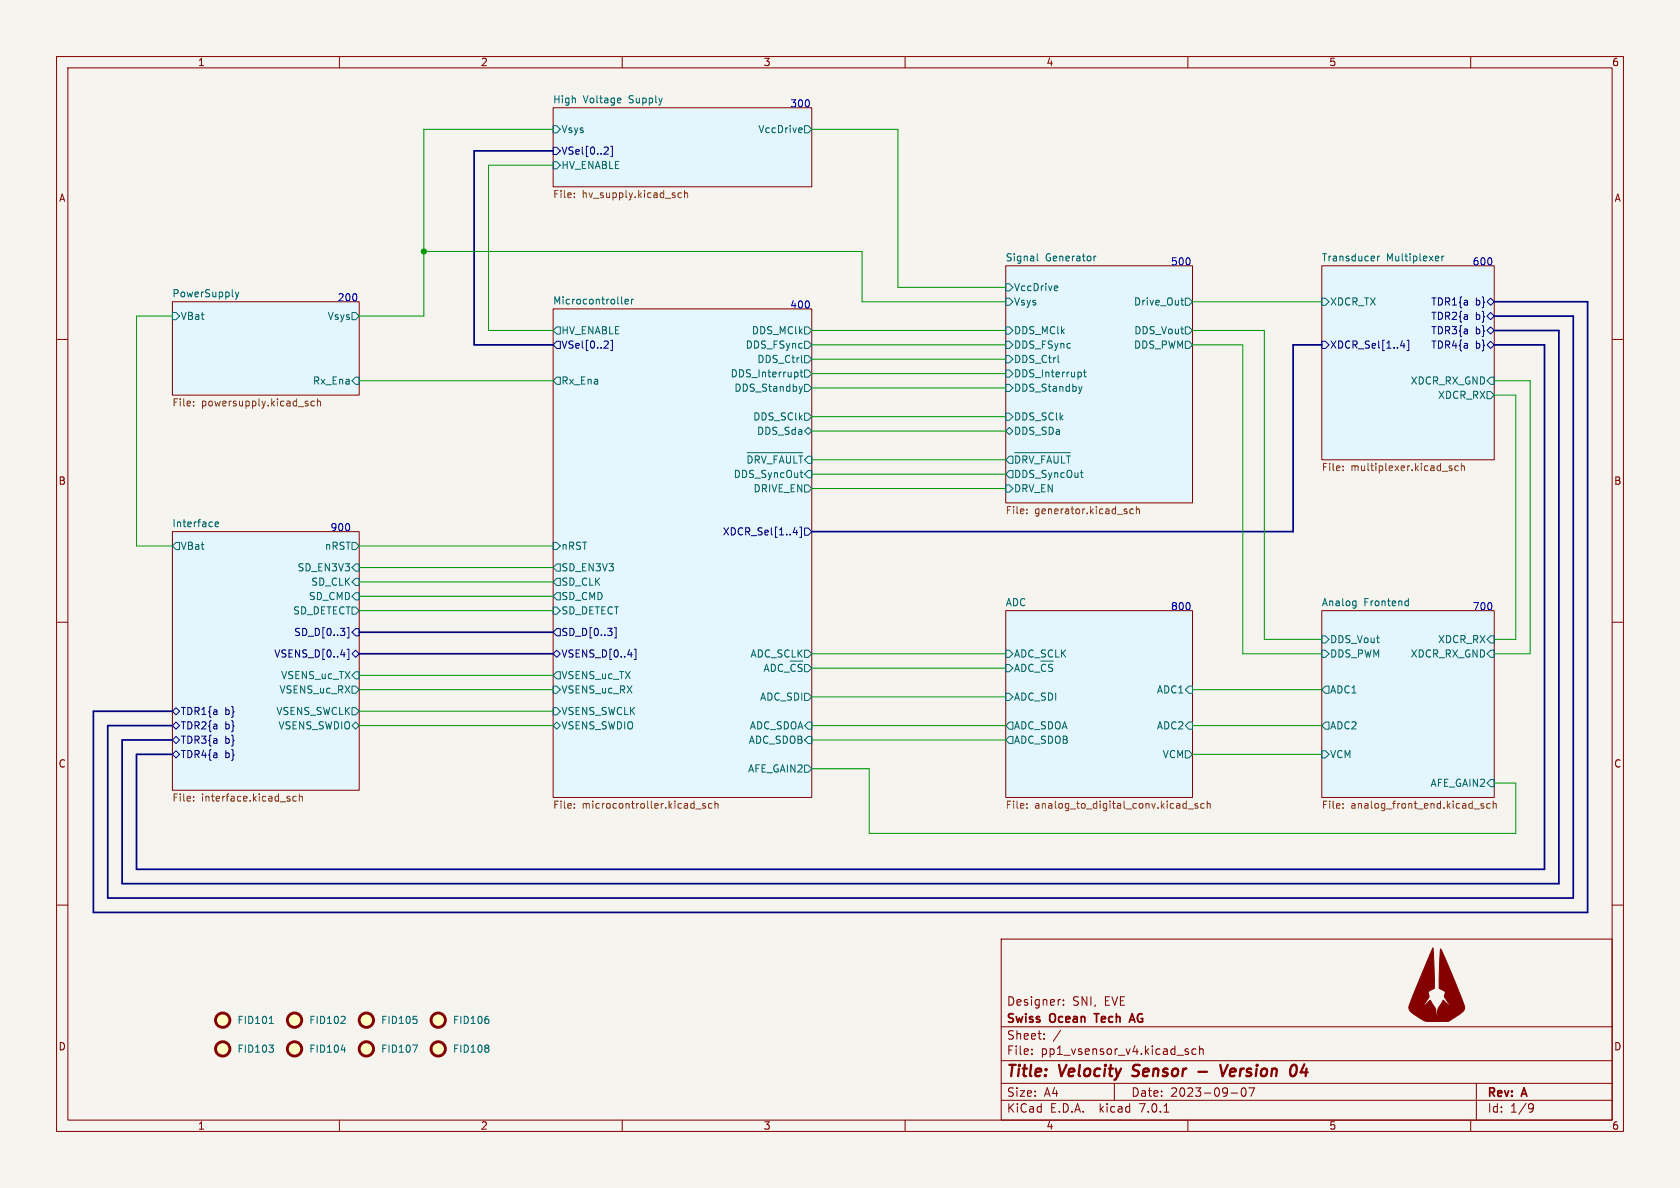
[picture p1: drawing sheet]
<svg xmlns="http://www.w3.org/2000/svg" width="297mm" height="210mm" viewBox="0 0 297 210" stroke-linecap="round" stroke-linejoin="round" font-family="sans-serif">
<path d="M0 0h297v210h-297z" fill="#f5f4ef" stroke="#f5f4ef" stroke-width=".18"/>
<g fill="none" stroke="#840000" stroke-width=".18">
<path d="M10 10h277v190h-277zM12 12h273v186h-273zM60 10v2M97.8 19.1h45.7v13.9h-45.7zM110 10v2M160 10v2M210 10v2M260 10v2M10 60h2M30.5 53.3h33v16.6h-33zM97.8 54.6h45.7v86.4h-45.7zM177.8 47h33v41.9h-33z"/>
<path d="M233.7 47h30.5v34.3h-30.5zM285 60h2M30.5 94h33v45.7h-33zM10 110h2M177.8 108h33v33h-33zM233.7 108h30.5v33h-30.5zM285 110h2M10 160h2M285 160h2M177 166h108v32h-108zM187.4 176.7h.1M188 177.6v.1"/>
<path d="M188 176.8v.1M60 198v2M110 198v2M160 198v2M177 194.5h108M177 191.5h108M177 187.5h108M177 181.5h108M182.4 186.3v.1M182.4 185.5v.1M184.6 183.6v.1M184.6 182.8v.1"/>
<path d="M197 191.5v3M205.8 196.6h.8M209.7 185.9l.4 .1v.2l-.2 .2h-.3M209.7 185.4l.4 .1M210 198v2M211.4 185.5l-.4-.1-.3 .3v.4l.2 .2h.5M212.1 185.5l.2-.1 .3 .1 .1 .9M212.1 184.9v1.5M217.6 193.2h1.2M219.6 192.4l.2-.1a.81 .81 0 0 1 .6 .6 .81 .81 0 0 1-.3 .8l-.2 .1a.81 .81 0 0 1-.6-.6 .81 .81 0 0 1 .3-.8zM220.8 192.3h1l-.7 1.5M260 198v2"/>
<path d="M261 191.5v6.5M270.5 195.1l.5 .1a.99 .99 0 0 1-.4 1.4h-.2M271.1 195.7l-.2 .3h-.4"/>
</g>
<path d="M200.1 190.1l.3 .1M211.9 189.5h1.5M215.7 188.2l.4 2 1-2M228.9 188.2a1.3 1.3 0 0 1-.1 1.9" fill="none" stroke="#840000" stroke-width=".4"/>
<path d="M193.4 179.2h.9M199.6 180.7l.5-1.5 .5 1.5M199.8 180.3h.7" fill="none" stroke="#840000" stroke-width=".3"/>
<g fill="#e3f6fe" stroke="#e3f6fe" stroke-width=".18">
<path d="M177.8 108h33v33h-33z"/>
<path d="M177.8 47h33v41.9h-33z"/>
<path d="M30.5 53.3h33v16.6h-33z"/>
<path d="M233.7 108h30.5v33h-30.5z"/>
<path d="M30.5 94h33v45.7h-33z"/>
<path d="M97.8 19.1h45.7v13.9h-45.7z"/>
<path d="M233.7 47h30.5v34.3h-30.5z"/>
</g>
<path d="M97.8 54.6h45.7v86.4h-45.7z" fill="#e4f6fe" stroke="#e4f6fe" stroke-width=".18"/>
<g fill="none" stroke="#006464" stroke-width=".18">
<path d="M109.6 17.3l.2 .3-.6 .2M109.7 18.1l-.1 .1M97.8 28.6h.6l.7 .6-.7 .6h-.6zM97.8 22.2h.6l.7 .7-.7 .6h-.6zM141.4 22.6l.3 .1 .1 .2-.6 .1M141.7 23.4h-.3M142.2 22.2h.7l.6 .7-.6 .6h-.7zM30.5 55.2h.6l.6 .7-.6 .6h-.6zM41.6 51.6l.3 .9M41.9 52.5l-.3 .4M42.2 51.6l-.3 .9M62.2 55.2h.7l.6 .7-.6 .6h-.7z"/>
<path d="M98.4 57.8h.7v1.3h-.7l-.6-.7zM109.9 53.7h.2M110.5 53.3l.6-.1-.1-.2-.3-.1-.2 .2 .1 .6h.4M111.6 52.9v.8M112 52.9l-.4 .2M142.2 57.8h.7l.6 .6-.6 .7h-.7zM177.8 57.8h.6l.7 .6-.7 .7h-.6zM177.8 50.2h.6l.7 .6-.7 .6h-.6zM177.8 52.7h.6l.7 .6-.7 .7h-.6zM183.4 44.9v1l.1 .2M186.8 50.5l.2 .3-.6 .2M186.9 51.3l-.1 .1"/>
<path d="M193.4 45.3v.8M193.8 45.3l-.4 .2M208.8 53.1h.4M208.9 52.7v1l.3 .2M209.5 57.8h.7l.6 .6-.6 .7h-.7zM209.5 52.7h.7l.6 .6-.6 .7h-.7zM233.7 52.7h.6l.6 .6-.6 .7h-.6zM243.5 45.3v.8M243.9 45.3l-.4 .2M254.2 45.3l.2 .3-.6 .1M254.3 46.1h-.1M254.9 45.3v.8"/>
<path d="M255.3 45.3l-.4 .2M62.2 67.3l.7-.6h.6v1.2h-.6zM97.8 67.3l.6-.6h.7v1.2h-.7zM140.8 65.8l.3 .2v.4l-.3 .2M141.3 68.3l.3 .9M141.4 65.8h.5M141.6 69.2l-.2 .3M141.6 65.4v1l.3 .2M141.7 63.9l.2 .2M141.9 68.3l-.3 .9M142.2 76.2l.7-.6 .6 .6-.6 .6zM142.2 73h.7l.6 .7-.6 .6h-.7z"/>
<path d="M142.2 65.4h.7l.6 .6-.6 .7h-.7zM142.2 60.3h.7l.6 .7-.6 .6h-.7zM142.2 67.9h.7l.6 .7-.6 .6h-.7zM142.2 62.9h.7l.6 .6-.6 .6h-.7zM177.8 60.3h.6l.7 .7-.7 .6h-.6zM177.8 73h.6l.7 .7-.7 .6h-.6zM177.8 62.9h.6l.7 .6-.7 .6h-.6zM177.8 65.4h.6l.7 .6-.7 .7h-.6zM177.8 76.2l.6-.6 .7 .6-.7 .6zM177.8 67.9h.6l.7 .7-.7 .6h-.6zM187.1 64l.1 .1M191.1 65.9v.6"/>
<path d="M191.3 68.3l-.3 .9M191.5 65.8h.5M191.7 65.4v1l.3 .2M209.5 60.3h.7l.6 .7-.6 .6h-.7zM262.9 69.2h.6l.7 .7-.7 .6h-.6zM263.5 66.7h.7v1.2h-.7l-.6-.6zM30.5 96.5l.6-.6h.6v1.3h-.6zM38 92.7l.6-.1v-.3h-.4l-.2 .1 .1 .7h.5M62.2 95.9h.7l.6 .6-.6 .7h-.7zM62.9 99.7h.6v1.3h-.6l-.7-.7zM97.8 95.9h.6l.7 .6-.7 .7h-.6zM98.4 99.7h.7v1.3h-.7l-.6-.7z"/>
<path d="M132.1 80h9.8M132.9 80.9l-.2-.2-.4-.1v1.3M134.2 80.8l-.2-.2h-.5v1.3M134.6 80.6l.4 1.3 .5-1.3M137.5 80.6h-.7v1.3M137.8 81.9l.4-1.3 .4 1.3M139 80.6v1M139.8 80.6v1M140.4 80.6v1.3M141.2 80.6h.7M141.6 80.6v1.3M141.6 84.2l.3 .2"/>
<path d="M142.2 85.7h.7l.6 .7-.6 .6h-.7zM142.9 83.2h.6v1.3h-.6l-.7-.7zM142.9 80.6h.6v1.3h-.6l-.7-.6zM177.8 85.7h.6l.7 .7-.7 .6h-.6zM178.4 80.6h.7v1.3h-.7l-.6-.6zM178.4 83.2h.7v1.3h-.7l-.6-.7zM179.4 80h9.8M180.2 80.9l-.2-.2-.4-.1v1.3M181.6 80.8l-.3-.2h-.5v1.3M181.9 80.6l.4 1.3 .5-1.3M184.8 80.6h-.6v1.3M185.1 81.9l.4-1.3 .4 1.3"/>
<path d="M186.3 80.6v1M187.1 80.6v1M187.7 80.6v1.3M188.5 80.6h.7M188.9 80.6v1.3M191.2 84.3l.3 .1M62.2 102.9l.7-.7h.6v1.3h-.6zM62.2 107.3h.7l.6 .7-.6 .6h-.7zM62.9 104.8h.6v1.2h-.6l-.7-.6zM62.9 118.7h.6v1.3h-.6l-.7-.6zM97.8 102.9l.6-.7h.7v1.3h-.7zM97.8 107.3h.6l.7 .7-.7 .6h-.6z"/>
<path d="M98.4 104.8h.7v1.2h-.7l-.6-.6zM98.4 118.7h.7v1.3h-.7l-.6-.6zM135.1 118.7l.4-1.3 .4 1.3M137 117.7l-.2-.2-.4-.1v1.3M138.4 117.5l-.4-.1-.4 .3M140.6 117.5l-.4-.1-.3 .3M141.8 117.5l-.5-.1-.2 .3M142.2 114.9h.7l.6 .7-.6 .6h-.7zM142.2 117.5h.7l.6 .6-.6 .6h-.7zM177.8 117.5h.6l.7 .6-.7 .6h-.6zM177.8 114.9h.6l.7 .7-.7 .6h-.6zM179.4 118.7l.4-1.3 .4 1.3"/>
<path d="M181.3 117.7l-.2-.2-.4-.1v1.3M182.6 117.5l-.3-.1-.4 .3M184.9 117.5l-.4-.1-.3 .3M186.1 117.5l-.5-.1-.2 .3M233.7 114.9h.6l.6 .7-.6 .6h-.6zM233.7 112.4h.6l.6 .6-.6 .7h-.6zM239.6 106.2l.1 .1M239.7 106.2v1.2M239.7 107l-.1 .1M248.6 106.2l.4 .1M249 105.8v1.3M249 107l-.4 .1"/>
<path d="M263.5 112.4h.7v1.3h-.7l-.6-.7zM263.5 114.9h.7v1.3h-.7l-.6-.6zM62.2 121.3h.7l.6 .6-.6 .7h-.7zM62.2 125.1h.7l.6 .6-.6 .7h-.7zM62.9 127.6l.6 .7-.6 .6-.7-.6zM97.8 121.3h.6l.7 .6-.7 .7h-.6zM97.8 125.1h.6l.7 .6-.7 .7h-.6zM97.8 128.3l.6-.7 .7 .7-.7 .6zM142.2 135.3h.7l.6 .6-.6 .6h-.7zM142.2 122.6h.7l.6 .6-.6 .6h-.7zM142.9 130.2h.6v1.2h-.6l-.7-.6zM142.9 127.6h.6v1.3h-.6l-.7-.6z"/>
<path d="M177.8 122.6h.6l.7 .6-.7 .6h-.6zM178.4 127.6h.7v1.3h-.7l-.6-.6zM178.4 130.2h.7v1.2h-.7l-.6-.6zM209.5 132.7h.7l.6 .7-.6 .6h-.7zM210.2 127.6h.6v1.3h-.6l-.7-.6zM210.2 121.3h.6v1.3h-.6l-.7-.7zM233.7 132.7h.6l.6 .7-.6 .6h-.6zM234.3 121.3h.6v1.3h-.6l-.6-.7zM234.3 127.6h.6v1.3h-.6l-.6-.6zM263.5 137.8h.7v1.3h-.7l-.6-.7zM60.9 179.7l.1 .2v.3l-.8 .7h.8M73.1 179.7h.6"/>
<path d="M47.5 184.7h.8l-.4 .5M47.6 180.9h.7M48.3 185.3v.6M60.3 185.6h.8M72.9 184.7h.9l-.6 1.3M73.6 180.2l.1 .2-.1 .5M86.3 184.8l.1 .2-.1 .2M86.3 180.2l.1 .2-.1 .5M86.3 185.3l.1 .2-.1 .4"/>
</g>
<g fill="none" stroke="#725600" stroke-width=".18">
<path d="M101.5 34.8v.1M101.5 34.1v.2M120.5 34.1h-.4l-.2 .2 .1 .6h.5M121 34.2l.2-.1h.3l.1 .8M121 33.7v1.2M34.2 71.6v.2M34.2 71v.1M54.3 71.3l.2 .2-.2 .3M54.3 70.9l.1 .1M55.6 71l-.4-.1-.2 .3 .1 .5h.5M56.1 71l.2-.1 .3 .1 .1 .8M56.1 70.5v1.3"/>
<path d="M181.5 90.7v.1M181.5 90v.1M200.4 90h-.4l-.2 .2 .1 .6h.5M200.9 90.1l.2-.1h.3v.8M200.9 89.5v1.3M237.4 83.1v.1M237.4 82.4v.1M256.2 82.6l.5 .4-.2 .2-.3-.1M256.7 82.4l-.3-.1-.2 .2M257.8 82.4l-.4-.1-.2 .3 .1 .5h.5M258.4 82.5l.1-.2 .3 .1 .1 .8M258.4 81.9v1.3"/>
<path d="M34.2 141.5v.1M34.2 140.8v.1M51.2 141.3v.3M52.4 140.8h-.4l-.2 .2 .1 .6h.5M52.9 140.9l.2-.1h.3l.1 .8M52.9 140.3v1.3M101.5 142.8v.1M101.5 142.1v.1M123 143h1M124.7 142.1l-.3-.1-.2 .2 .1 .2 .4 .1v.3h-.5M125.9 142.1l-.4-.1-.3 .3 .2 .5h.5M126.4 142.2l.2-.2 .3 .1v.8"/>
<path d="M126.4 141.6v1.3M181.5 142.8v.1M181.5 142.1v.1M210 143h1M211.7 142.1l-.3-.1-.2 .2 .1 .2 .4 .1v.3h-.5M212.9 142.1l-.4-.1-.2 .3 .1 .5h.5M213.4 142.2l.2-.2 .3 .1 .1 .8M213.4 141.6v1.3M237.4 142.8v.1M237.4 142.1v.1M260.6 143h1M262.3 142.1l-.3-.1-.2 .2 .1 .2 .4 .1v.3h-.5"/>
<path d="M263.4 142.1l-.3-.1-.3 .3 .2 .5h.4M264 142.2l.2-.2 .3 .1v.8M264 141.6v1.3"/>
</g>
<g fill="none" stroke="#000084" stroke-width=".18">
<path d="M97.8 26h.6l.7 .7-.7 .6h-.6zM107.4 26l.1 .2v.3l-.8 .8h.8M108 25.9h.3v1.8h-.3M262.9 53.3l.6-.6 .7 .6-.7 .7zM262.9 55.9l.6-.7 .7 .7-.7 .6zM262.9 58.4l.6-.6 .7 .6-.7 .7zM97.8 61l.6-.7h.7v1.3h-.7zM107.4 60.3l.1 .2v.3l-.8 .7h.8M108 60.2h.3v1.8h-.3M233.7 60.3h.6l.6 .7-.6 .6h-.6zM247.6 61.1h.8M248.2 60.7v.8"/>
<path d="M248.7 60.2h.4v1.8h-.4M262.9 61l.6-.7 .7 .7-.7 .6zM140.2 94.1h.8M140.8 93.7v.9M141.4 93.2h.3v1.8h-.3M142.2 93.3h.7l.6 .7-.6 .6h-.7zM61.4 111h.3v1.8h-.3M61.4 114.8h.3v1.8h-.3M62.2 115.6l.7-.7 .6 .7-.6 .6zM62.9 111.1h.6v1.3h-.6l-.7-.6zM97.8 115.6l.6-.7 .7 .7-.7 .6zM98.4 111.1h.7v1.3h-.7l-.6-.6z"/>
<path d="M108.6 111h.3v1.8h-.3M112.1 114.8h.3v1.8h-.3M30.5 125.7l.6-.6 .6 .6-.6 .7zM30.5 133.4l.6-.7 .6 .7-.6 .6zM30.5 128.3l.6-.7 .6 .7-.6 .6zM31.1 130.2l.6 .6-.6 .6-.6-.6z"/>
</g>
<path d="M253.3 167.6l.3 7.1-1.1 .6 .2 .9-1.5 2.2 1.7-1.6 .2 .4a3.6 3.6 0 0 1 .9 2.8v-.1a4.3 4.3 0 0 1 1.2-3.1l1.6 1.6-1.5-2.2 .2-.9-1.1-.6 .3-7 3.1 7.2a11.5 11.5 0 0 1 1.1 3.4l-.4 .6-2.4 1.7h-2a4.2 4.2 0 0 1-2.4-.2l-.3-.2a5.9 5.9 0 0 1-2.3-1.9v-.3l.5-1.5z" fill="#840000" stroke="#840000" stroke-width=".18"/>
<g fill="#ffffc2" stroke="#ffffc2" stroke-width=".18">
<circle cx="77.5" cy="185.4" r="1.27"/>
<circle cx="77.5" cy="180.3" r="1.27"/>
<circle cx="52.1" cy="185.4" r="1.27"/>
<circle cx="64.8" cy="185.4" r="1.27"/>
<circle cx="52.1" cy="180.3" r="1.27"/>
<circle cx="39.4" cy="180.3" r="1.27"/>
<circle cx="64.8" cy="180.3" r="1.27"/>
<circle cx="39.4" cy="185.4" r="1.27"/>
</g>
<g fill="none" stroke="#840000" stroke-width=".51">
<circle cx="39.4" cy="185.4" r="1.27"/>
<circle cx="39.4" cy="180.3" r="1.27"/>
<circle cx="52.1" cy="185.4" r="1.27"/>
<circle cx="52.1" cy="180.3" r="1.27"/>
<circle cx="64.8" cy="185.4" r="1.27"/>
<circle cx="64.8" cy="180.3" r="1.27"/>
<circle cx="77.5" cy="185.4" r="1.27"/>
<circle cx="77.5" cy="180.3" r="1.27"/>
</g>
<path d="M97.8 26.7h-14v34.3h14M264.2 55.9h13.9v102.9h-259.1v-30.5h11.5M264.2 53.3h16.5v108h-264.2v-35.6h14M264.2 58.4h11.4v97.8h-254v-25.4h8.9M233.7 61h-5.1v33h-85.1M264.2 61h8.8v92.7h-248.9v-20.3h6.4M63.5 115.6h34.3M63.5 111.8h34.3" fill="none" stroke="#000084" stroke-width=".3"/>
<g fill="none" stroke="#009600" stroke-width=".18">
<path d="M97.8 22.9h-22.9v33h-11.4M97.8 29.2h-11.4v29.2h11.4M143.5 22.9h15.2v27.9h19.1M30.5 55.9h-6.4v40.6h6.4M74.9 44.5h77.5v8.8h25.4M143.5 58.4h34.3M210.8 58.4h12.7v54.6h10.2M210.8 53.3h22.9M63.5 67.3h34.3M143.5 63.5h34.3M143.5 61h34.3M143.5 76.2h34.3"/>
<path d="M143.5 66h34.3M143.5 73.7h34.3M143.5 68.6h34.3M210.8 61h8.9v54.6h14M264.2 69.9h3.8v43.1h-3.8M264.2 67.3h6.3v48.3h-6.3M63.5 96.5h34.3M143.5 81.3h34.3M143.5 86.4h34.3M143.5 83.8h34.3M63.5 105.4h34.3M63.5 100.3h34.3"/>
<path d="M63.5 108h34.3M63.5 119.4h34.3M63.5 102.9h34.3M143.5 115.6h34.3M143.5 118.1h34.3M63.5 121.9h34.3M63.5 128.3h34.3M63.5 125.7h34.3M143.5 135.9h10.2v11.4h114.3v-8.9h-3.8M143.5 123.2h34.3M143.5 128.3h34.3M143.5 130.8h34.3"/>
<path d="M210.8 133.4h22.9M210.8 121.9h22.9M210.8 128.3h22.9"/>
</g>
<circle cx="74.9" cy="44.5" r=".46" fill="#009600" stroke="#009600" stroke-width=".18"/>
<g font-size="2.8" fill="#840000">
<text x="178" y="190.8">Title:</text>
<text x="187.4" y="190.8">Velocity</text>
<text x="201" y="190.8">Sensor</text>
<text x="217.7" y="190.8">Version</text>
<text x="230.6" y="190.8">04</text>
</g>
<g font-size="2.1" fill="#840000">
<text x="178" y="177.9">Designer:</text>
<text x="189.6" y="177.9">SNI,</text>
<text x="195.2" y="177.9">EVE</text>
<text x="178" y="183.9">Sheet:</text>
<text x="178" y="181.1">Swiss</text>
<text x="185.7" y="181.1">Ocean</text>
<text x="186.2" y="183.9">/</text>
<text x="194.2" y="181.1">Tech</text>
<text x="200.9" y="181.1">AG</text>
<text x="178" y="186.6">File:</text>
<text x="184" y="186.6">pp1_vsensor_v4.kicad_sch</text>
<text x="178" y="196.8">KiCad</text>
<text x="178" y="194">Size:</text>
<text x="184.6" y="194">A4</text>
<text x="185.7" y="196.8">E.D.A.</text>
<text x="194.4" y="196.8">kicad</text>
<text x="200" y="194">Date:</text>
<text x="201.5" y="196.8">7.0.1</text>
<text x="206.9" y="194">2023-09-07</text>
<text x="263" y="194.2">Rev:</text>
<text x="263" y="196.8">Id:</text>
<text x="267" y="196.8">1/9</text>
<text x="269.2" y="194.2">A</text>
</g>
<g font-size="1.8" fill="#840000">
<text x="35" y="11.8">1</text>
<text x="85" y="11.8">2</text>
<text x="135" y="11.8">3</text>
<text x="185" y="11.8">4</text>
<text x="235" y="11.8">5</text>
<text x="285" y="11.8">6</text>
<text x="10.4" y="35.8">A</text>
<text x="285.4" y="35.8">A</text>
<text x="10.3" y="85.8">B</text>
<text x="285.3" y="85.8">B</text>
<text x="10.3" y="135.8">C</text>
<text x="285.3" y="135.8">C</text>
<text x="10.3" y="185.8">D</text>
<text x="285.3" y="185.8">D</text>
<text x="35" y="199.8">1</text>
<text x="85" y="199.8">2</text>
<text x="135" y="199.8">3</text>
<text x="185" y="199.8">4</text>
<text x="235" y="199.8">5</text>
<text x="285" y="199.8">6</text>
</g>
<g font-size="1.8" fill="#006464">
<text x="97.8" y="18.3">High</text>
<text x="99.3" y="23.7">Vsys</text>
<text x="103.1" y="18.3">Voltage</text>
<text x="111.2" y="18.3">Supply</text>
<text x="133.9" y="23.7">VccDrive</text>
<text x="99.3" y="30">HV_ENABLE</text>
<text x="177.8" y="46.3">Signal</text>
<text x="184.8" y="46.3">Generator</text>
<text x="233.7" y="46.3">Transducer</text>
<text x="245.1" y="46.3">Multiplexer</text>
<text x="30.5" y="52.6">PowerSupply</text>
<text x="97.8" y="53.9">Microcontroller</text>
<text x="179.3" y="51.6">VccDrive</text>
<text x="31.9" y="56.7">VBat</text>
<text x="57.8" y="56.7">Vsys</text>
<text x="99.3" y="59.2">HV_ENABLE</text>
<text x="132.8" y="59.2">DDS_MClk</text>
<text x="179.3" y="59.2">DDS_MClk</text>
<text x="179.3" y="54.2">Vsys</text>
<text x="200.3" y="54.2">Drive_Out</text>
<text x="200.4" y="59.2">DDS_Vout</text>
<text x="235.1" y="54.2">XDCR_TX</text>
<text x="131.7" y="61.8">DDS_FSync</text>
<text x="133.8" y="64.3">DDS_Ctrl</text>
<text x="179.3" y="61.8">DDS_FSync</text>
<text x="179.3" y="64.3">DDS_Ctrl</text>
<text x="200.3" y="61.8">DDS_PWM</text>
<text x="55.2" y="68.1">Rx_Ena</text>
<text x="99.3" y="68.1">Rx_Ena</text>
<text x="129" y="66.9">DDS_Interrupt</text>
<text x="129.7" y="69.4">DDS_Standby</text>
<text x="179.3" y="66.9">DDS_Interrupt</text>
<text x="179.3" y="69.4">DDS_Standby</text>
<text x="249.3" y="68.1">XDCR_RX_GND</text>
<text x="254.1" y="70.7">XDCR_RX</text>
<text x="133" y="74.5">DDS_SClk</text>
<text x="133.7" y="77">DDS_Sda</text>
<text x="179.3" y="74.5">DDS_SClk</text>
<text x="179.3" y="77">DDS_SDa</text>
<text x="131.8" y="82.7">~{DRV_FAULT}</text>
<text x="179.3" y="82.7">~{DRV_FAULT}</text>
<text x="129.6" y="84.6">DDS_SyncOut</text>
<text x="133.1" y="87.2">DRIVE_EN</text>
<text x="179.3" y="84.6">DDS_SyncOut</text>
<text x="179.3" y="87.2">DRV_EN</text>
<text x="30.5" y="93.3">Interface</text>
<text x="31.9" y="97.3">VBat</text>
<text x="52.5" y="101.2">SD_EN3V3</text>
<text x="57.3" y="97.3">nRST</text>
<text x="99.3" y="101.2">SD_EN3V3</text>
<text x="99.3" y="97.3">nRST</text>
<text x="54.5" y="106.2">SD_CMD</text>
<text x="54.9" y="103.7">SD_CLK</text>
<text x="99.3" y="106.2">SD_CMD</text>
<text x="99.3" y="103.7">SD_CLK</text>
<text x="177.8" y="107.2">ADC</text>
<text x="233.7" y="107.2">Analog</text>
<text x="241.1" y="107.2">Frontend</text>
<text x="51.7" y="108.8">SD_DETECT</text>
<text x="99.3" y="108.8">SD_DETECT</text>
<text x="235.1" y="113.9">DDS_Vout</text>
<text x="254.1" y="113.9">XDCR_RX</text>
<text x="132.5" y="116.4">ADC_SCLK</text>
<text x="134.8" y="119.5">ADC_~{CS}</text>
<text x="179.3" y="119.5">ADC_~{CS}</text>
<text x="179.3" y="116.4">ADC_SCLK</text>
<text x="235.1" y="116.4">DDS_PWM</text>
<text x="249.3" y="116.4">XDCR_RX_GND</text>
<text x="49.3" y="122.7">VSENS_uc_RX</text>
<text x="49.6" y="120.2">VSENS_uc_TX</text>
<text x="99.3" y="120.2">VSENS_uc_TX</text>
<text x="99.3" y="122.7">VSENS_uc_RX</text>
<text x="134.2" y="124">ADC_SDI</text>
<text x="179.3" y="124">ADC_SDI</text>
<text x="204.4" y="122.7">ADC1</text>
<text x="235.1" y="122.7">ADC1</text>
<text x="48.7" y="126.6">VSENS_SWCLK</text>
<text x="49.1" y="129.1">VSENS_SWDIO</text>
<text x="99.3" y="126.6">VSENS_SWCLK</text>
<text x="99.3" y="129.1">VSENS_SWDIO</text>
<text x="132.2" y="131.6">ADC_SDOB</text>
<text x="132.4" y="129.1">ADC_SDOA</text>
<text x="179.3" y="129.1">ADC_SDOA</text>
<text x="179.3" y="131.6">ADC_SDOB</text>
<text x="204.4" y="129.1">ADC2</text>
<text x="235.1" y="129.1">ADC2</text>
<text x="132.1" y="136.7">AFE_GAIN2</text>
<text x="205.4" y="134.2">VCM</text>
<text x="235.1" y="134.2">VCM</text>
<text x="252.8" y="139.3">AFE_GAIN2</text>
<text x="41.9" y="181.2">FID101</text>
<text x="54.6" y="181.2">FID102</text>
<text x="67.3" y="181.2">FID105</text>
<text x="80" y="181.2">FID106</text>
<text x="41.9" y="186.2">FID103</text>
<text x="54.6" y="186.2">FID104</text>
<text x="67.3" y="186.2">FID107</text>
<text x="80" y="186.2">FID108</text>
</g>
<g font-size="1.8" fill="#0000c2">
<text x="139.7" y="19.1">300</text>
<text x="207" y="47">500</text>
<text x="260.3" y="47">600</text>
<text x="59.7" y="53.3">200</text>
<text x="139.7" y="54.6">400</text>
<text x="58.4" y="94">900</text>
<text x="207" y="108">800</text>
<text x="260.3" y="108">700</text>
</g>
<g font-size="1.8" fill="#000084">
<text x="99.3" y="27.5">VSel[0..2]</text>
<text x="252.9" y="54.2">TDR1{a</text>
<text x="252.9" y="56.7">TDR2{a</text>
<text x="252.9" y="59.2">TDR3{a</text>
<text x="260.7" y="54.2">b}</text>
<text x="260.7" y="56.7">b}</text>
<text x="260.7" y="59.2">b}</text>
<text x="99.3" y="61.8">VSel[0..2]</text>
<text x="235.1" y="61.8">XDCR_Sel[1..4]</text>
<text x="252.9" y="61.8">TDR4{a</text>
<text x="260.7" y="61.8">b}</text>
<text x="127.6" y="94.8">XDCR_Sel[1..4]</text>
<text x="51.9" y="112.6">SD_D[0..3]</text>
<text x="99.3" y="112.6">SD_D[0..3]</text>
<text x="48.4" y="116.4">VSENS_D[0..4]</text>
<text x="99.3" y="116.4">VSENS_D[0..4]</text>
<text x="31.9" y="131.6">TDR3{a</text>
<text x="31.9" y="126.6">TDR1{a</text>
<text x="31.9" y="129.1">TDR2{a</text>
<text x="39.7" y="131.6">b}</text>
<text x="39.7" y="126.6">b}</text>
<text x="39.7" y="129.1">b}</text>
<text x="31.9" y="134.2">TDR4{a</text>
<text x="39.7" y="134.2">b}</text>
</g>
<g font-size="1.8" fill="#725600">
<text x="97.8" y="35.3">File:</text>
<text x="102.9" y="35.3">hv_supply.kicad_sch</text>
<text x="30.5" y="72.1">File:</text>
<text x="35.6" y="72.1">powersupply.kicad_sch</text>
<text x="233.7" y="83.5">File:</text>
<text x="238.8" y="83.5">multiplexer.kicad_sch</text>
<text x="177.8" y="91.1">File:</text>
<text x="182.9" y="91.1">generator.kicad_sch</text>
<text x="30.5" y="141.9">File:</text>
<text x="35.6" y="141.9">interface.kicad_sch</text>
<text x="97.8" y="143.2">File:</text>
<text x="102.9" y="143.2">microcontroller.kicad_sch</text>
<text x="177.8" y="143.2">File:</text>
<text x="182.9" y="143.2">analog_to_digital_conv.kicad_sch</text>
<text x="233.7" y="143.2">File:</text>
<text x="238.8" y="143.2">analog_front_end.kicad_sch</text>
</g>
</svg>
